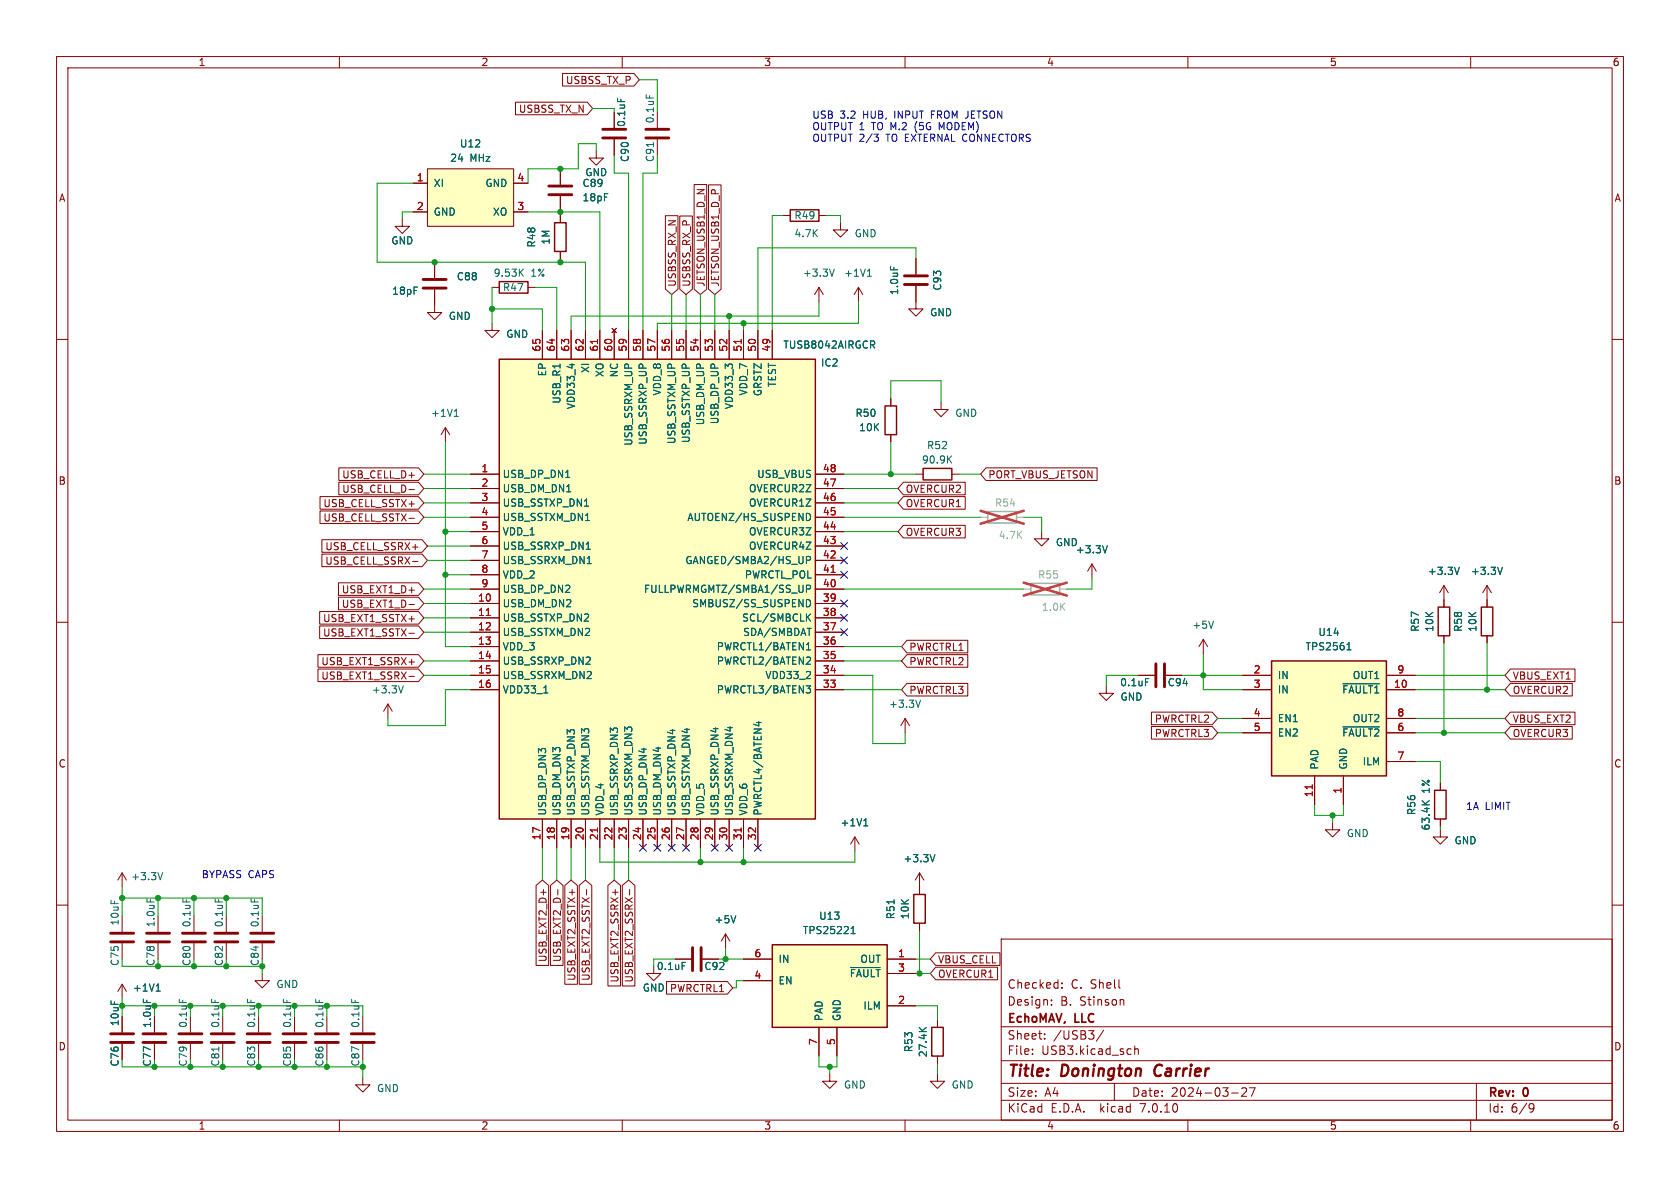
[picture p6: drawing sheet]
<svg xmlns="http://www.w3.org/2000/svg" width="297mm" height="210mm" viewBox="0 0 297 210" stroke-linecap="round" stroke-linejoin="round" font-family="sans-serif">
<g fill="none" stroke="#840000" stroke-width=".18">
<path d="M10 10h277v190h-277zM12 12h273v186h-273zM60 10v2M91.1 18.1h12.7l1 1.1-1 1.1h-12.7zM99.4 13h12.7l.9 1.1-.9 1.1h-12.7zM108.6 19.8v2.8M110 10v2M116.2 19.8v2.8M160 10v2M210 10v2M260 10v2M71.1 38.7v1.3h1.3l-1.3 1.3-1.3-1.3h1.3"/>
<path d="M73 32.4h2.6M73 37.5h2.6M75.6 29.8h15.2v10.2h-15.2zM90.8 32.4h2.5M90.8 37.5h2.5M99.1 29.8v2.8M99.1 34.7v2.8M99.1 38.1v1.3M105.4 26.7v1.2h1.3l-1.3 1.3-1.3-1.3h1.3M108.6 24.6v2.8M116.2 24.6v2.8M117.6 38.1h2.3v13l-1.2 1-1.1-1z"/>
<path d="M120.2 38.2h2.2v12.9l-1.1 1-1.1-1zM122.7 32.6h2.2v18.5l-1.1 1-1.1-1zM125.3 32.7h2.2v18.4l-1.1 1-1.1-1zM138.4 38.1h1.3M144.8 38.1h1.2M148.6 39.4v1.2h1.3l-1.3 1.3-1.3-1.3h1.3M10 60h2M76.8 51.2v4h1.3l-1.3 1.3-1.2-1.3h1.2M76.8 46.4v2.7M87 57.2v1.2h1.3l-1.3 1.3-1.3-1.3h1.3M87 50.8h1.3M93.3 50.8h1.3"/>
<path d="M95.9 58.4v5.1M98.4 58.4v5.1M99.1 44.5v1.2M101 58.4v5.1M103.5 58.4v5.1M106 58.4v5.1M108.2 58l.8 .8M108.6 58.4v5.1M109 58l-.8 .8M111.1 58.4v5.1M113.7 58.4v5.1M116.2 58.4v5.1"/>
<path d="M118.7 58.4v5.1M121.3 58.4v5.1M123.8 58.4v5.1M126.4 58.4v5.1M128.9 58.4v5.1M131.4 58.4v5.1M134 58.4v5.1M136.5 58.4v5.1M144.8 50.8l-.8 1.3M144.8 50.8v2.5M144.8 50.8l.7 1.3M151.8 50.8l-.8 1.3"/>
<path d="M151.8 50.8v2.5M151.8 50.8l.7 1.3M161.9 50.5v4.1h1.3l-1.3 1.3-1.2-1.3h1.2M161.9 45.7v2.8M285 60h2M78.7 75.6l-.7 1.2M78.7 75.6v2.5M78.7 75.6l.8 1.2M157.5 70.5v1.3M157.5 76.8v1.3M166.4 71.1v1.3h1.2l-1.2 1.3-1.3-1.3h1.3M56.6 90.3h17.4l.9 1.1-.9 1.2h-17.4z"/>
<path d="M56.6 87.8h17.4l.9 1.1-.9 1.1h-17.4zM56.9 97.9h17.7l1 1.2-1 1.1h-17.7zM56.9 95.4h17.7l1 1.1-1 1.1h-17.7zM59.9 85.2h14.1l.9 1.2-.9 1.1h-14.1zM59.9 82.7h14.1l.9 1.1-.9 1.1h-14.1zM72.3 91.6h1M72.3 86.5h1M72.9 99.2h1M72.9 96.7h1M83.2 83.8h5.1M83.2 86.4h5.1M83.2 88.9h5.1"/>
<path d="M83.2 91.4h5.1M83.2 99.1h5.1M83.2 96.5h5.1M83.2 94h5.1M144.1 83.8h5.1M144.1 86.4h5.1M144.1 88.9h5.1M144.1 91.4h5.1M144.1 99.1h5.1M144.1 96.5h5.1M144.1 94h5.1M159.7 85.2h10.9v2.3h-10.9l-1-1.1z"/>
<path d="M159.7 92.9h10.9v2.2h-10.9l-1-1.1zM159.7 87.8h10.9v2.2h-10.9l-1-1.1zM161.9 83.8h1.3M168.3 83.8h1.2M174.3 82.7h19.7v2.2h-19.7l-.9-1.1zM184.1 94v1.3h1.3l-1.3 1.2-1.2-1.2h1.2M193 99.7l-.7 1.3M193 99.7v2.5M193 99.7l.8 1.3M10 110h2M56.2 118.3h17.8l.9 1.1-.9 1.1h-17.8zM56.2 115.7h17.8l.9 1.1-.9 1.2h-17.8z"/>
<path d="M56.5 108.1h17.5l.9 1.1-.9 1.1h-17.5zM56.5 110.6h17.5l.9 1.2-.9 1.1h-17.5zM59.8 103h14.2l.9 1.1-.9 1.2h-14.2zM59.8 105.6h14.2l.9 1.1-.9 1.1h-14.2zM72.3 104.3h1M72.3 109.4h1M72.3 106.9h1M72.3 111.9h1M72.3 119.6h1M72.3 117h1M83.2 106.7h5.1M83.2 109.2h5.1"/>
<path d="M83.2 111.8h5.1M83.2 114.3h5.1M83.2 116.8h5.1M83.2 119.4h5.1M83.2 104.1h5.1M83.2 101.6h5.1M144.1 106.7h5.1M144.1 109.2h5.1M144.1 111.8h5.1M144.1 114.3h5.1M144.1 116.8h5.1M144.1 119.4h5.1"/>
<path d="M144.1 104.1h5.1M144.1 101.6h5.1M160.3 113.2h10.8v2.2h-10.8l-.9-1.1zM160.3 115.7h10.8v2.3h-10.8l-.9-1.2zM201.3 119.4h2.8M206.1 119.4h2.8M212.7 113l-.7 1.3M212.7 113v2.6M212.7 113l.8 1.3M219.7 119.4h5.1M245.1 119.4h5.1M255.3 103.5v3.8"/>
<path d="M255.3 112.4v1.3M255.3 103.5l-.8 1.3M255.3 103.5l.7 1.3M262.9 103.5l-.8 1.3M262.9 103.5v3.8M262.9 112.4v1.3M262.9 103.5l.8 1.3M267 118.3h11.4v2.2h-11.4l-.9-1.1zM285 110h2M68.6 124.5l-.8 1.2M68.6 124.5v2.5M68.6 124.5l.7 1.2"/>
<path d="M83.2 121.9h5.1M144.1 121.9h5.1M160 127l-.7 1.3M160 127v2.5M160 127l.8 1.3M160.3 120.8h10.8v2.2h-10.8l-.9-1.1zM195.6 121.3v1.3h1.2l-1.2 1.2-1.3-1.2h1.3M203.6 128.4h10.7l1 1.1-1 1.2h-10.7zM203.6 125.9h10.7l1 1.1-1 1.1h-10.7zM219.7 121.9h5.1M219.7 127h5.1M219.7 129.5h5.1"/>
<path d="M232.4 137.2v5M237.5 137.2v5M245.1 121.9h5.1M245.1 127h5.1M245.1 129.5h5.1M245.1 134.6h5.1M254.6 138.4v1.3M267 120.8h11v2.2h-11l-.9-1.1zM267 125.9h11.4v2.2h-11.4l-.9-1.1zM267 128.4h11v2.3h-11l-.9-1.2zM10 160h2M21.6 154.3v2.5"/>
<path d="M21.6 154.3l-.8 1.3M21.6 154.3l.8 1.3M94.8 156.5l1.1-.9 1.1 .9v14.2h-2.2zM95.9 144.8v5.1M96.1 157.2v1M97.3 156.5l1.1-.9 1.1 .9v14.2h-2.2zM98.4 144.8v5.1M98.6 157.2v1M99.9 156.5l1.1-.9 1.1 .9v17.5h-2.2zM101 144.8v5.1M101.2 157.2v1M102.4 156.5l1.1-.9 1.1 .9v17.5h-2.2z"/>
<path d="M103.5 144.8v5.1M103.7 157.2v1M106 144.8v5.1M107.5 156.5l1.1-.9 1.1 .9v17.8h-2.2zM108.6 144.8v5.1M108.8 157.2v1M110 156.5l1.1-.9 1.1 .9v17.8h-2.2zM111.1 144.8v5.1M111.3 157.2v1M113.7 144.8v5.1M116.2 144.8v5.1M118.7 144.8v5.1"/>
<path d="M121.3 144.8v5.1M123.8 144.8v5.1M126.4 144.8v5.1M128.9 144.8v5.1M131.4 144.8v5.1M134 144.8v5.1M151.1 148l-.7 1.2M151.1 148v2.5M151.1 148l.8 1.2M162.6 154.3l-.8 1.3M162.6 154.3v3.8M162.6 154.3l.7 1.3"/>
<path d="M235.6 145.4v1.3h1.3l-1.3 1.3-1.3-1.3h1.3M254.6 146.7v1.3h1.3l-1.3 1.2-1.2-1.2h1.2M254.6 144.8v1.3M285 160h2M21.6 174l-.8 1.3M21.6 161.9v2.8M21.6 166.8v2.7M21.6 174v2.5M21.6 179.7v2.8M21.6 174l.8 1.3M27.3 179.7v2.8M27.9 161.9v2.8"/>
<path d="M27.9 166.8v2.7M33.7 179.7v2.8M34.3 161.9v2.8M34.3 166.8v2.7M39.4 179.7v2.8M40 161.9v2.8M40 166.8v2.7M45.7 179.7v2.8M46.4 172.1v1.3h1.2l-1.2 1.2-1.3-1.2h1.3M46.4 161.9v2.8M46.4 166.8v2.7M52.1 179.7v2.8"/>
<path d="M57.8 179.7v2.8M64.1 179.7v2.8M115.6 170.8v1.3h1.2l-1.2 1.3-1.3-1.3h1.3M117.8 173.5h10.8l.9 1.1-.9 1.1h-10.8zM119.4 169.5h2.8M124.2 169.5h2.8M128.3 165.1l-.8 1.3M128.3 165.1v2.5M128.3 165.1l.7 1.3M131.4 169.5h5.1M131.4 173.4h5.1M156.8 169.5h5.1"/>
<path d="M156.8 177.8h5.1M156.8 172.1h5.1M162.6 163.2v1.3M165.4 171h11v2.2h-11l-.9-1.1zM165.4 168.4h11.4v2.3h-11.4l-.9-1.2zM177 166h108v32h-108zM185.9 177.6v.1M185.9 176.8v.1M187.7 174.6v.1M187.7 173.8v.1M198.5 176.7l.2 .2v.8M21.6 184.5v2.8"/>
<path d="M27.3 184.5v2.8M33.7 184.5v2.8M39.4 184.5v2.8M45.7 184.5v2.8M52.1 184.5v2.8M57.8 184.5v2.8M60 198v2M64.1 190.5v1.3h1.3l-1.3 1.2-1.2-1.2h1.2M64.1 184.5v2.8M110 198v2M144.8 181.6v5.1M146.7 189.9v1.2h1.3l-1.3 1.3-1.3-1.3h1.3"/>
<path d="M148 181.6v5.1M160 198v2M165.7 189.9v1.2h1.3l-1.3 1.3-1.2-1.3h1.2M165.7 180.3v1.3M165.7 186.7v1.3M177 194.5h108M177 191.5h108M177 187.5h108M177 181.5h108M182.5 186.3v.1M182.5 185.5v.1M184.7 183.6v.1"/>
<path d="M184.7 182.8v.1M195.1 182.1l-1.3 2M197 191.5v3M200.6 184.9v1.5M200.6 185.5l.2-.1 .4 .1v.9M210 198v2M217.7 193.2h1.2M219.5 192.4l.6-.1 .2 .1 .1 .3-.9 1.1h.9M220.9 192.3h1l-.7 1.5M260 198v2M261 191.5v6.5M270.6 195.1l.5 .1a.99 .99 0 0 1-.4 1.4h-.2"/>
<path d="M271.2 195.7l-.3 .3h-.3"/>
</g>
<path d="M204.4 188.5a1.27 1.27 0 0 0 0 1.6" fill="none" stroke="#840000" stroke-width=".4"/>
<g fill="none" stroke="#840000" stroke-width=".51">
<path d="M97 34.4h4.1M97 32.9h4.1M106.6 22.9h4M106.6 24.4h4M114.2 22.9h4M114.2 24.4h4M74.8 50.9h4.1M74.8 49.4h4.1M159.9 48.8h4.1M159.9 50.3h4.1M204.3 117.3v4.1M205.9 117.3v4.1"/>
<path d="M19.6 165h4M19.6 166.5h4M25.9 165h4.1M25.9 166.5h4.1M32.3 165h4M32.3 166.5h4M38 165h4M38 166.5h4M44.3 165h4.1M44.3 166.5h4.1M122.4 167.5v4.1M124 167.5v4.1"/>
<path d="M19.6 182.8h4M19.6 184.3h4M25.3 182.8h4M25.3 184.3h4M31.6 182.8h4.1M31.6 184.3h4.1M37.3 182.8h4.1M37.3 184.3h4.1M43.7 182.8h4.1M43.7 184.3h4.1M50 182.8h4.1M50 184.3h4.1"/>
<path d="M55.8 182.8h4M55.8 184.3h4M62.1 182.8h4.1M62.1 184.3h4.1"/>
</g>
<g fill="none" stroke="#006464" stroke-width=".18">
<path d="M109.2 17.4v.6M114.2 16.7v.6M115.5 25.2v.7M92 48.1l.5 .7M92.5 47.6l-.7 .7M147.5 47.6l-.4 1.2M153.3 48.8h.8M153.5 47.9l.2-.3v1.2M157.4 47.1v.6M80.3 73.6h.7M80.4 72.6l.3-.3v1.3M154.2 60.9l.4 .6"/>
<path d="M154.4 60.3l.2 .2v.3l-.2 .1M100 84.4h.7M103.3 89.5h.8M103.6 97.1h.8M103.8 99.6h.7M142.6 99h.6l.1-.2-.1-.3-.6-.1v1.2M142.9 90.7a.68 .68 0 0 1 .4 .7 .68 .68 0 0 1-.4 .6M167.7 81.1l.5 .8M168.2 80.6l-.7 .7M195.8 96.5l-.5 1.2M142.6 104.1h.6l.1-.2-.1-.3-.6-.2v1.3M142.6 106a.64 .64 0 0 1 .7 .6 .64 .64 0 0 1-.7 .7z"/>
<path d="M142.6 114.9h.7M142.7 113.9l.2-.3v1.3M142.7 111.1h.7M142.8 116.1l.4 .1 .1 .3-.8 .9h.8M142.8 109.1l.5 .7M143.3 108.5l-.7 .8M202.5 120h.6M214.5 109.8l-.4 1.3M238.1 114.9h.8M238.2 113.9l.3-.3v1.3M258 100.3l-.4 1.2M265.6 100.3l-.4 1.2"/>
<path d="M71.3 121.2l-.4 1.3M96.1 122.5h.8M133.7 127.7h.9M134.1 127.5v.8M142.5 121.2h.8l-.4 .5 .3 .1 .1 .5-.2 .2h-.4M162.7 123.8l-.4 1.2M237.4 120.9h6.5M237.4 128.5h6.5M26 158.8v.6M28.8 154.2l-.5 1.3M32.3 158.8v.6M38 158.8v.6"/>
<path d="M44.4 158.8v.6M152.7 146h.7M152.8 145l.3-.3v1.3M158.1 159.1v.7M165.3 151.1l-.4 1.2M251.4 141.5l.7 .8M252.7 141.5l-.8 .6M25.3 176.6v.6M27.6 175.2h.7M27.7 174.2l.3-.3v1.3M31.7 176.6v.6M37.4 176.6v.6"/>
<path d="M43.8 176.6v.6M50.1 176.6v.6M55.8 176.6v.6M62.2 176.6v.6M120.6 170.1h.6M130.1 161.9l-.4 1.2M150.4 171h5.2M150.5 165h.7M150.5 164.1l.3-.3v1.2M38.7 185.1v.7M162.5 181.6l.7 .8M163.8 181.6l-.8 .6"/>
</g>
<g fill="none" stroke="#840000" stroke-width=".25">
<path d="M98 39.4h2.1v5.1h-2.1zM139.7 37.1h5.1v2h-5.1zM88.3 49.8h5v2h-5zM88.3 63.5h55.8v81.3h-55.8zM156.5 71.8h2v5h-2zM163.2 82.8h5.1v2h-5.1zM224.8 116.8h20.3v20.4h-20.3zM254.3 107.3h2v5.1h-2zM261.9 107.3h2v5.1h-2zM253.6 139.7h2.1v5.1h-2.1zM161.5 158.1h2.1v5.1h-2.1zM136.5 167h20.3v14.6h-20.3z"/>
<path d="M164.7 181.6h2.1v5.1h-2.1z"/>
</g>
<g fill="#ffffc2" stroke="#ffffc2" stroke-width=".18">
<path d="M88.3 63.5h55.8v81.3h-55.8z"/>
<path d="M75.6 29.8h15.2v10.2h-15.2z"/>
<path d="M136.5 167h20.3v14.6h-20.3z"/>
<path d="M224.8 116.8h20.3v20.4h-20.3z"/>
</g>
<path d="M105.6 60v.7M131 60v.7M86 108.8h.7M146.9 101.2h.8M232 138.7v.8M105.6 146.4v.7M131 146.4v.7" fill="none" stroke="#a90000" stroke-width=".18"/>
<path d="M174.6 90.4h5.1v2.1h-5.1zM182.2 103.1h5.1v2.1h-5.1z" fill="none" stroke="#a1a1a1" stroke-width=".25"/>
<path d="M173.4 91.4h1.2M179.7 91.4h1.3M181 104.1h1.2M187.3 104.1h1.3" fill="none" stroke="#a1a1a1" stroke-width=".18"/>
<path d="M173.4 90.3l7.6 2.3M181 90.3l-7.6 2.3M181 103l7.6 2.3M188.6 103l-7.6 2.3" fill="none" stroke="#eb3a3d" stroke-width=".46"/>
<path d="M155.3 23.7l-.4 .5 .3 .1 .1 .4-.3 .3h-.3M166.5 22.6l-.5-.9v1.2" fill="none" stroke="#0000c2" stroke-width=".18"/>
<g fill="none" stroke="#009600" stroke-width=".18">
<path d="M104.8 19.2h3.8v.6M113 14.1h3.2v5.7M73 32.4h-6.3v14h36.8v12M73 37.5h-1.9v1.2M93.3 37.5h12.7v20.9M99.1 37.5v.6M105.4 26.7v-1.3h-3.2v4.4h-8.9v2.6M108.6 27.4v3.2h2.5v27.8M116.2 27.4v3.2h-2.5v27.8M138.4 38.1h-1.9v20.3M146 38.1h2.6v1.3M87 50.8v6.4"/>
<path d="M87 54.6h8.9v3.8M94.6 50.8h3.8v7.6M99.1 45.7v.7M118.7 52.1v6.3M121.3 52.1v6.3M123.8 52.1v6.3M126.4 52.1v6.3M128.9 55.9v2.5M131.4 57.2v1.2M144.8 53.3v2.6h-43.8v2.5M151.8 53.3v3.9h-35.6v1.2M161.9 45.7v-1.9h-27.9v14.6"/>
<path d="M78.7 78.1v36.2h4.5M157.5 70.5v-3.2h8.9v3.8M157.5 78.1v5.7M74.9 86.4h8.3M74.9 88.9h8.3M74.9 91.4h8.3M74.9 83.8h8.3M75.6 96.5h7.6M75.6 99.1h7.6M78.7 94h4.5M149.2 94h9.5M149.2 86.4h9.5"/>
<path d="M149.2 88.9h9.5M149.2 91.4h24.2M149.2 83.8h12.7M169.5 83.8h3.9M181 91.4h3.1v2.6M74.9 116.8h8.3M74.9 119.4h8.3M74.9 106.7h8.3M74.9 109.2h8.3M74.9 104.1h8.3M74.9 111.8h8.3M78.7 101.6h4.5"/>
<path d="M149.2 116.8h10.2M149.2 119.4h5.1v12h5.7v-1.9M149.2 104.1h31.8M149.2 114.3h10.2M193 102.2v1.9h-4.4M201.3 119.4h-5.7v1.9M208.9 119.4h10.8M212.7 115.6v6.3h7M250.2 119.4h15.9M255.3 113.7v15.8M262.9 113.7v8.2M83.2 121.9h-4.5v6.4h-10.1v-1.3"/>
<path d="M149.2 121.9h10.2M215.3 127h4.4M215.3 129.5h4.4M250.2 121.9h15.9M250.2 134.6h4.4v3.8M250.2 127h15.9M250.2 129.5h15.9M21.6 158.8h24.8v3.1M21.6 156.8v5.1M27.9 158.8v3.1M34.3 158.8v3.1M40 158.8v3.1"/>
<path d="M95.9 149.9v5.7M98.4 149.9v5.7M101 149.9v5.7M103.5 149.9v5.7M106 149.9v2.5h45.1v-1.9M108.6 149.9v5.7M111.1 149.9v5.7M123.8 149.9v2.5M131.4 149.9v2.5M232.4 142.2v1.9h5.1v-1.9M235.6 144.1v1.3M254.6 146.1v.6"/>
<path d="M21.6 170.8h24.8v1.3M21.6 176.5v1.3h42.5M119.4 169.5h-3.8v1.3M127 169.5h4.4M128.3 167.6v1.9M131.4 173.4h-1.2v1.2h-.7M161.9 177.8h3.8v2.5M161.9 169.5h2.6M161.9 172.1h2.6M162.6 164.5v7.6M21.6 188.6h42.5v1.9M144.8 186.7v1.9h3.2v-1.9"/>
<path d="M146.7 188.6v1.3M165.7 188v1.9"/>
</g>
<g fill="none" stroke="#000084" stroke-width=".18">
<path d="M148.6 98.5l1.2 1.2M148.6 95.9l1.2 1.2M149.8 98.5l-1.2 1.2M149.8 95.9l-1.2 1.2M148.6 111.2l1.2 1.2M148.6 108.6l1.2 1.2M148.6 101l1.2 1.2M148.6 106.1l1.2 1.2M149.8 111.2l-1.2 1.2M149.8 108.6l-1.2 1.2M149.8 101l-1.2 1.2M149.8 106.1l-1.2 1.2"/>
<path d="M113.1 149.3l1.2 1.2M114.3 149.3l-1.2 1.2M115.6 149.3l1.2 1.2M116.8 149.3l-1.2 1.2M118.1 149.3l1.3 1.2M119.4 149.3l-1.3 1.2M120.7 149.3l1.2 1.2M121.9 149.3l-1.2 1.2M125.8 149.3l1.2 1.2M127 149.3l-1.2 1.2M128.3 149.3l1.2 1.2M129.5 149.3l-1.2 1.2"/>
<path d="M133.4 149.3l1.2 1.2M134.6 149.3l-1.2 1.2"/>
</g>
<g fill="#009600" stroke="#009600" stroke-width=".18">
<circle cx="52.1" cy="177.8" r=".46"/>
<circle cx="52.1" cy="188.6" r=".46"/>
<circle cx="57.8" cy="188.6" r=".46"/>
<circle cx="64.1" cy="188.6" r=".46"/>
<circle cx="57.8" cy="177.8" r=".46"/>
<circle cx="21.6" cy="177.8" r=".46"/>
<circle cx="27.9" cy="170.8" r=".46"/>
<circle cx="34.3" cy="158.8" r=".46"/>
<circle cx="27.9" cy="158.8" r=".46"/>
<circle cx="34.3" cy="170.8" r=".46"/>
<circle cx="33.7" cy="177.8" r=".46"/>
<circle cx="27.3" cy="177.8" r=".46"/>
<circle cx="21.6" cy="158.8" r=".46"/>
<circle cx="40" cy="158.8" r=".46"/>
<circle cx="39.4" cy="177.8" r=".46"/>
<circle cx="128.9" cy="55.9" r=".46"/>
<circle cx="99.1" cy="29.8" r=".46"/>
<circle cx="39.4" cy="188.6" r=".46"/>
<circle cx="46.4" cy="170.8" r=".46"/>
<circle cx="40" cy="170.8" r=".46"/>
<circle cx="27.3" cy="188.6" r=".46"/>
<circle cx="45.7" cy="177.8" r=".46"/>
<circle cx="45.7" cy="188.6" r=".46"/>
<circle cx="33.7" cy="188.6" r=".46"/>
<circle cx="78.7" cy="94" r=".46"/>
<circle cx="78.7" cy="101.6" r=".46"/>
<circle cx="76.8" cy="46.4" r=".46"/>
<circle cx="87" cy="54.6" r=".46"/>
<circle cx="99.1" cy="46.4" r=".46"/>
<circle cx="99.1" cy="37.5" r=".46"/>
<circle cx="146.7" cy="188.6" r=".46"/>
<circle cx="131.4" cy="152.4" r=".46"/>
<circle cx="123.8" cy="152.4" r=".46"/>
<circle cx="128.3" cy="169.5" r=".46"/>
<circle cx="162.6" cy="172.1" r=".46"/>
<circle cx="131.4" cy="57.2" r=".46"/>
<circle cx="157.5" cy="83.8" r=".46"/>
<circle cx="255.3" cy="129.5" r=".46"/>
<circle cx="262.9" cy="121.9" r=".46"/>
<circle cx="212.7" cy="119.4" r=".46"/>
<circle cx="235.6" cy="144.1" r=".46"/>
</g>
<g font-size="2.8" fill="#840000">
<text x="178" y="190.9">Title:</text>
<text x="187.7" y="190.9">Donington</text>
<text x="204.9" y="190.9">Carrier</text>
</g>
<g font-size="2.1" fill="#840000">
<text x="178" y="178">Design:</text>
<text x="178" y="175">Checked:</text>
<text x="187.4" y="178">B.</text>
<text x="189.3" y="175">C. Shell</text>
<text x="191" y="178">Stinson</text>
<text x="178" y="184">Sheet:</text>
<text x="178" y="181.2">EchoMAV,</text>
<text x="186.2" y="184">/USB3/</text>
<text x="190.1" y="181.2">LLC</text>
<text x="178" y="186.7">File:</text>
<text x="184.1" y="186.7">USB3.kicad_sch</text>
<text x="178" y="196.9">KiCad</text>
<text x="178" y="194.1">Size:</text>
<text x="184.7" y="194.1">A4</text>
<text x="185.7" y="196.9">E.D.A.</text>
<text x="194.6" y="196.9">kicad</text>
<text x="200" y="194.1">Date:</text>
<text x="201.8" y="196.9">7.0.10</text>
<text x="207" y="194.1">2024-03-27</text>
<text x="263" y="194.3">Rev:</text>
<text x="263" y="196.9">Id:</text>
<text x="267.1" y="196.9">6/9</text>
<text x="269.4" y="194.3">0</text>
</g>
<g font-size="1.8" fill="#840000">
<text x="35" y="11.9">1</text>
<text x="85" y="11.9">2</text>
<text x="135" y="11.9">3</text>
<text x="185" y="11.9">4</text>
<text x="235" y="11.9">5</text>
<text x="285" y="11.9">6</text>
<text x="99.9" y="15.1">USBSS_TX_P</text>
<text x="91.6" y="20.1">USBSS_TX_N</text>
<text x="10.3" y="35.9">A</text>
<text x="285.3" y="35.9">A</text>
<text x="119.7" y="50.8" transform="rotate(-90 119.7 50.8)">USBSS_RX_N</text>
<text x="122.2" y="50.8" transform="rotate(-90 122.2 50.8)">USBSS_RX_P</text>
<text x="124.8" y="50.8" transform="rotate(-90 124.8 50.8)">JETSON_USB1_D_N</text>
<text x="127.3" y="50.8" transform="rotate(-90 127.3 50.8)">JETSON_USB1_D_P</text>
<text x="10.3" y="85.9">B</text>
<text x="57.1" y="89.9">USB_CELL_SSTX+</text>
<text x="60.4" y="87.3">USB_CELL_D-</text>
<text x="60.4" y="84.8">USB_CELL_D+</text>
<text x="160" y="87.3">OVERCUR2</text>
<text x="160" y="89.9">OVERCUR1</text>
<text x="174.6" y="84.8">PORT_VBUS_JETSON</text>
<text x="285.3" y="85.9">B</text>
<text x="57.1" y="92.4">USB_CELL_SSTX-</text>
<text x="160" y="94.9">OVERCUR3</text>
<text x="57.4" y="100">USB_CELL_SSRX-</text>
<text x="57.4" y="97.5">USB_CELL_SSRX+</text>
<text x="60.3" y="105.1">USB_EXT1_D+</text>
<text x="60.3" y="107.6">USB_EXT1_D-</text>
<text x="57" y="110.2">USB_EXT1_SSTX+</text>
<text x="57" y="112.7">USB_EXT1_SSTX-</text>
<text x="56.7" y="117.8">USB_EXT1_SSRX+</text>
<text x="160.7" y="115.3">PWRCTRL1</text>
<text x="160.7" y="117.8">PWRCTRL2</text>
<text x="56.7" y="120.3">USB_EXT1_SSRX-</text>
<text x="160.7" y="122.9">PWRCTRL3</text>
<text x="267.3" y="122.9">OVERCUR2</text>
<text x="267.3" y="120.3">VBUS_EXT1</text>
<text x="204.1" y="130.5">PWRCTRL3</text>
<text x="204.1" y="128">PWRCTRL2</text>
<text x="267.3" y="128">VBUS_EXT2</text>
<text x="267.3" y="130.5">OVERCUR3</text>
<text x="10.3" y="135.9">C</text>
<text x="285.3" y="135.9">C</text>
<text x="96.8" y="170.2" transform="rotate(-90 96.8 170.2)">USB_EXT2_D+</text>
<text x="99.4" y="170.2" transform="rotate(-90 99.4 170.2)">USB_EXT2_D-</text>
<text x="101.9" y="173.5" transform="rotate(-90 101.9 173.5)">USB_EXT2_SSTX+</text>
<text x="104.5" y="173.5" transform="rotate(-90 104.5 173.5)">USB_EXT2_SSTX-</text>
<text x="109.5" y="173.8" transform="rotate(-90 109.5 173.8)">USB_EXT2_SSRX+</text>
<text x="112.1" y="173.8" transform="rotate(-90 112.1 173.8)">USB_EXT2_SSRX-</text>
<text x="165.7" y="173">OVERCUR1</text>
<text x="165.7" y="170.5">VBUS_CELL</text>
<text x="113.5" y="175.5">GND PWRCTRL1</text>
<text x="10.3" y="185.9">D</text>
<text x="285.3" y="185.9">D</text>
<text x="35" y="199.9">1</text>
<text x="85" y="199.9">2</text>
<text x="135" y="199.9">3</text>
<text x="185" y="199.9">4</text>
<text x="235" y="199.9">5</text>
<text x="285" y="199.9">6</text>
</g>
<g font-size="1.8" fill="#006464">
<text x="110.7" y="22.5" transform="rotate(-90 110.7 22.5)">0.1uF</text>
<text x="115.8" y="21.9" transform="rotate(-90 115.8 21.9)">0.1uF</text>
<text x="79.5" y="28.8">24</text>
<text x="81.2" y="26.3">U12</text>
<text x="83.1" y="28.8">MHz</text>
<text x="111.4" y="28.7" transform="rotate(-90 111.4 28.7)">C90</text>
<text x="115.8" y="28.7" transform="rotate(-90 115.8 28.7)">C91</text>
<text x="76.6" y="33.2">XI</text>
<text x="85.7" y="33.2">GND</text>
<text x="102.9" y="33.2">C89</text>
<text x="102.9" y="35.8">18pF</text>
<text x="103.4" y="31.3">GND</text>
<text x="76.6" y="38.3">GND</text>
<text x="87" y="38.3">XO</text>
<text x="140.3" y="39">R49</text>
<text x="69.1" y="43.4">GND</text>
<text x="94.8" y="43.9" transform="rotate(-90 94.8 43.9)">R48</text>
<text x="97.4" y="43.3" transform="rotate(-90 97.4 43.3)">1M</text>
<text x="140.3" y="42.1">4.7K</text>
<text x="151" y="42.1">GND</text>
<text x="69.2" y="52.3">18pF</text>
<text x="80.7" y="49.8">C88</text>
<text x="87.2" y="49.1">9.53K</text>
<text x="88.8" y="51.7">R47</text>
<text x="93.8" y="49.1">1%</text>
<text x="141.8" y="49.1">+3.3V</text>
<text x="149.1" y="49.1">+1V1</text>
<text x="159" y="52.3" transform="rotate(-90 159 52.3)">1.0uF</text>
<text x="166.6" y="51.5" transform="rotate(-90 166.6 51.5)">C93</text>
<text x="79.2" y="56.7">GND</text>
<text x="89.4" y="59.9">GND</text>
<text x="164.3" y="56.1">GND</text>
<text x="138.4" y="61.8">TUSB8042AIRGCR</text>
<text x="145" y="65">IC2</text>
<text x="96.7" y="66.6" transform="rotate(-90 96.7 66.6)">EP</text>
<text x="99.3" y="71.5" transform="rotate(-90 99.3 71.5)">USB_R1</text>
<text x="104.4" y="66" transform="rotate(-90 104.4 66)">XI</text>
<text x="106.9" y="66.8" transform="rotate(-90 106.9 66.8)">XO</text>
<text x="109.4" y="66.8" transform="rotate(-90 109.4 66.8)">NC</text>
<text x="117.1" y="70" transform="rotate(-90 117.1 70)">VDD_8</text>
<text x="132.3" y="70" transform="rotate(-90 132.3 70)">VDD_7</text>
<text x="134.8" y="70.1" transform="rotate(-90 134.8 70.1)">GRSTZ</text>
<text x="137.4" y="68.5" transform="rotate(-90 137.4 68.5)">TEST</text>
<text x="76.1" y="73.9">+1V1</text>
<text x="101.8" y="72.4" transform="rotate(-90 101.8 72.4)">VDD33_4</text>
<text x="124.7" y="75.3" transform="rotate(-90 124.7 75.3)">USB_DM_UP</text>
<text x="127.2" y="75.1" transform="rotate(-90 127.2 75.1)">USB_DP_UP</text>
<text x="129.8" y="72.4" transform="rotate(-90 129.8 72.4)">VDD33_3</text>
<text x="151.1" y="73.9">R50</text>
<text x="151.8" y="76.4">10K</text>
<text x="168.8" y="73.9">GND</text>
<text x="112" y="78.9" transform="rotate(-90 112 78.9)">USB_SSRXM_UP</text>
<text x="114.5" y="78.7" transform="rotate(-90 114.5 78.7)">USB_SSRXP_UP</text>
<text x="119.6" y="78.6" transform="rotate(-90 119.6 78.6)">USB_SSTXM_UP</text>
<text x="122.1" y="78.4" transform="rotate(-90 122.1 78.4)">USB_SSTXP_UP</text>
<text x="162.9" y="82.1">90.9K</text>
<text x="163.8" y="79.6">R52</text>
<text x="88.8" y="84.7">USB_DP_DN1</text>
<text x="88.8" y="87.2">USB_DM_DN1</text>
<text x="88.8" y="89.8">USB_SSTXP_DN1</text>
<text x="132.3" y="89.8">OVERCUR1Z</text>
<text x="132.3" y="87.2">OVERCUR2Z</text>
<text x="133.8" y="84.7">USB_VBUS</text>
<text x="88.8" y="92.3">USB_SSTXM_DN1</text>
<text x="88.8" y="94.8">VDD_1</text>
<text x="121.4" y="92.3">AUTOENZ/HS_SUSPEND</text>
<text x="132.3" y="94.8">OVERCUR3Z</text>
<text x="88.8" y="97.4">USB_SSRXP_DN1</text>
<text x="88.8" y="99.9">USB_SSRXM_DN1</text>
<text x="121.1" y="99.9">GANGED/SMBA2/HS_UP</text>
<text x="132.3" y="97.4">OVERCUR4Z</text>
<text x="186.6" y="96.7">GND</text>
<text x="190.1" y="98">+3.3V</text>
<text x="252.3" y="101.8">+3.3V</text>
<text x="259.9" y="101.8">+3.3V</text>
<text x="88.8" y="107.5">USB_DM_DN2</text>
<text x="88.8" y="102.5">VDD_2</text>
<text x="88.8" y="105">USB_DP_DN2</text>
<text x="113.7" y="105">FULLPWRMGMTZ/SMBA1/SS_UP</text>
<text x="122.3" y="107.5">SMBUSZ/SS_SUSPEND</text>
<text x="131.6" y="102.5">PWRCTL_POL</text>
<text x="88.8" y="110.1">USB_SSTXP_DN2</text>
<text x="88.8" y="112.6">USB_SSTXM_DN2</text>
<text x="131.1" y="110.1">SCL/SMBCLK</text>
<text x="131.3" y="112.6">SDA/SMBDAT</text>
<text x="210.7" y="111.4">+5V</text>
<text x="233" y="112.6">U14</text>
<text x="251.1" y="111.8" transform="rotate(-90 251.1 111.8)">R57</text>
<text x="253.6" y="111.8" transform="rotate(-90 253.6 111.8)">10K</text>
<text x="258.7" y="111.8" transform="rotate(-90 258.7 111.8)">R58</text>
<text x="261.2" y="111.8" transform="rotate(-90 261.2 111.8)">10K</text>
<text x="88.8" y="115.2">VDD_3</text>
<text x="88.8" y="117.7">USB_SSRXP_DN2</text>
<text x="126.6" y="117.7">PWRCTL2/BATEN2</text>
<text x="126.6" y="115.2">PWRCTL1/BATEN1</text>
<text x="230.7" y="115.2">TPS2561</text>
<text x="65.6" y="122.8">+3.3V</text>
<text x="88.8" y="120.2">USB_SSRXM_DN2</text>
<text x="88.8" y="122.8">VDD33_1</text>
<text x="126.6" y="122.8">PWRCTL3/BATEN3</text>
<text x="135.2" y="120.2">VDD33_2</text>
<text x="157.1" y="125.3">+3.3V</text>
<text x="197.9" y="121.5">0.1uF</text>
<text x="198" y="124.1">GND</text>
<text x="206.3" y="121.5">C94</text>
<text x="225.8" y="120.2">IN</text>
<text x="225.8" y="122.8">IN</text>
<text x="237.2" y="122.8">~{FAULT1}</text>
<text x="239.1" y="120.2">OUT1</text>
<text x="225.8" y="127.9">EN1</text>
<text x="225.8" y="130.4">EN2</text>
<text x="237.2" y="130.4">~{FAULT2}</text>
<text x="239.1" y="127.9">OUT2</text>
<text x="233.3" y="136.1" transform="rotate(-90 233.3 136.1)">PAD</text>
<text x="238.4" y="136.1" transform="rotate(-90 238.4 136.1)">GND</text>
<text x="240.8" y="135.5">ILM</text>
<text x="253" y="140.2" transform="rotate(-90 253 140.2)">1%</text>
<text x="96.7" y="144.3" transform="rotate(-90 96.7 144.3)">USB_DP_DN3</text>
<text x="99.3" y="144.3" transform="rotate(-90 99.3 144.3)">USB_DM_DN3</text>
<text x="101.8" y="144.3" transform="rotate(-90 101.8 144.3)">USB_SSTXP_DN3</text>
<text x="104.4" y="144.3" transform="rotate(-90 104.4 144.3)">USB_SSTXM_DN3</text>
<text x="106.9" y="144.3" transform="rotate(-90 106.9 144.3)">VDD_4</text>
<text x="109.4" y="144.3" transform="rotate(-90 109.4 144.3)">USB_SSRXP_DN3</text>
<text x="112" y="144.3" transform="rotate(-90 112 144.3)">USB_SSRXM_DN3</text>
<text x="114.5" y="144.3" transform="rotate(-90 114.5 144.3)">USB_DP_DN4</text>
<text x="117.1" y="144.3" transform="rotate(-90 117.1 144.3)">USB_DM_DN4</text>
<text x="119.6" y="144.3" transform="rotate(-90 119.6 144.3)">USB_SSTXP_DN4</text>
<text x="122.1" y="144.3" transform="rotate(-90 122.1 144.3)">USB_SSTXM_DN4</text>
<text x="124.7" y="144.3" transform="rotate(-90 124.7 144.3)">VDD_5</text>
<text x="127.2" y="144.3" transform="rotate(-90 127.2 144.3)">USB_SSRXP_DN4</text>
<text x="129.8" y="144.3" transform="rotate(-90 129.8 144.3)">USB_SSRXM_DN4</text>
<text x="132.3" y="144.3" transform="rotate(-90 132.3 144.3)">VDD_6</text>
<text x="134.8" y="144.3" transform="rotate(-90 134.8 144.3)">PWRCTL4/BATEN4</text>
<text x="148.5" y="146.3">+1V1</text>
<text x="238" y="148.2">GND</text>
<text x="250.4" y="144.2" transform="rotate(-90 250.4 144.2)">R56</text>
<text x="253" y="146.9" transform="rotate(-90 253 146.9)">63.4K</text>
<text x="257" y="149.5">GND</text>
<text x="23.1" y="155.8">+3.3V</text>
<text x="159.6" y="152.6">+3.3V</text>
<text x="21.2" y="163.7" transform="rotate(-90 21.2 163.7)">10uF</text>
<text x="27.5" y="164" transform="rotate(-90 27.5 164)">1.0uF</text>
<text x="33.9" y="164" transform="rotate(-90 33.9 164)">0.1uF</text>
<text x="39.6" y="164" transform="rotate(-90 39.6 164)">0.1uF</text>
<text x="45.9" y="164" transform="rotate(-90 45.9 164)">0.1uF</text>
<text x="126.2" y="163.4">+5V</text>
<text x="141.8" y="165.3">TPS25221</text>
<text x="144.7" y="162.8">U13</text>
<text x="158.3" y="162.6" transform="rotate(-90 158.3 162.6)">R51</text>
<text x="160.9" y="162.6" transform="rotate(-90 160.9 162.6)">10K</text>
<text x="116" y="171.7">0.1uF</text>
<text x="124.4" y="171.7">C92</text>
<text x="137.5" y="170.4">IN</text>
<text x="150.1" y="172.9">~{FAULT}</text>
<text x="152" y="170.4">OUT</text>
<text x="23.4" y="175.5">+1V1</text>
<text x="48.8" y="174.9">GND</text>
<text x="113.5" y="175.5">GND</text>
<text x="137.5" y="174.2">EN</text>
<text x="152.5" y="178.7">ILM</text>
<text x="21.2" y="181.5" transform="rotate(-90 21.2 181.5)">10uF</text>
<text x="26.9" y="181.8" transform="rotate(-90 26.9 181.8)">1.0uF</text>
<text x="145.6" y="180.6" transform="rotate(-90 145.6 180.6)">PAD</text>
<text x="148.8" y="180.6" transform="rotate(-90 148.8 180.6)">GND</text>
<text x="21.2" y="188.6" transform="rotate(-90 21.2 188.6)">C76</text>
<text x="26.9" y="188.6" transform="rotate(-90 26.9 188.6)">C77</text>
<text x="161.5" y="186.1" transform="rotate(-90 161.5 186.1)">R53</text>
<text x="164.1" y="187" transform="rotate(-90 164.1 187)">27.4K</text>
<text x="66.5" y="193.3">GND</text>
<text x="149.1" y="192.6">GND</text>
<text x="168.1" y="192.6">GND</text>
</g>
<g font-size="1.8" fill="#0000c2">
<text x="143.5" y="21.1">USB</text>
<text x="143.5" y="23.1">OUTPUT 1</text>
<text x="148.5" y="21.1">3.2</text>
<text x="152.7" y="21.1">HUB,</text>
<text x="154.3" y="23.1">TO M.2</text>
<text x="158.4" y="21.1">INPUT</text>
<text x="162.2" y="23.1">(5G</text>
<text x="165.1" y="21.1">FROM JETSON</text>
<text x="166.7" y="23.1">MODEM)</text>
<text x="143.5" y="25.2">OUTPUT 2/3</text>
<text x="156.8" y="25.2">TO EXTERNAL CONNECTORS</text>
<text x="259.1" y="143.3">1A</text>
<text x="262.5" y="143.3">LIMIT</text>
<text x="35.6" y="155.3">BYPASS CAPS</text>
</g>
<g font-size="1.8" fill="#a90000">
<text x="73.6" y="32.1">1</text>
<text x="91.4" y="32.1">4</text>
<text x="73.6" y="37.2">2</text>
<text x="91.4" y="37.2">3</text>
<text x="95.6" y="62.3" transform="rotate(-90 95.6 62.3)">65</text>
<text x="98.2" y="62.3" transform="rotate(-90 98.2 62.3)">64</text>
<text x="100.7" y="62.3" transform="rotate(-90 100.7 62.3)">63</text>
<text x="103.3" y="62.3" transform="rotate(-90 103.3 62.3)">62</text>
<text x="105.8" y="62.3" transform="rotate(-90 105.8 62.3)">61</text>
<text x="108.3" y="62.3" transform="rotate(-90 108.3 62.3)">60</text>
<text x="110.9" y="62.3" transform="rotate(-90 110.9 62.3)">59</text>
<text x="113.4" y="62.3" transform="rotate(-90 113.4 62.3)">58</text>
<text x="116" y="62.3" transform="rotate(-90 116 62.3)">57</text>
<text x="118.5" y="62.3" transform="rotate(-90 118.5 62.3)">56</text>
<text x="121" y="62.3" transform="rotate(-90 121 62.3)">55</text>
<text x="123.6" y="62.3" transform="rotate(-90 123.6 62.3)">54</text>
<text x="126.1" y="62.3" transform="rotate(-90 126.1 62.3)">53</text>
<text x="128.7" y="62.3" transform="rotate(-90 128.7 62.3)">52</text>
<text x="131.2" y="62.3" transform="rotate(-90 131.2 62.3)">51</text>
<text x="133.7" y="62.3" transform="rotate(-90 133.7 62.3)">50</text>
<text x="136.3" y="62.3" transform="rotate(-90 136.3 62.3)">49</text>
<text x="85" y="83.6">1</text>
<text x="145.4" y="83.6">48</text>
<text x="85" y="86.1">2</text>
<text x="85" y="88.6">3</text>
<text x="145.4" y="88.6">46</text>
<text x="145.4" y="86.1">47</text>
<text x="85" y="91.2">4</text>
<text x="85" y="93.7">5</text>
<text x="145.4" y="93.7">44</text>
<text x="145.4" y="91.2">45</text>
<text x="85" y="96.3">6</text>
<text x="85" y="98.8">7</text>
<text x="85" y="101.3">8</text>
<text x="145.4" y="101.3">41</text>
<text x="145.4" y="98.8">42</text>
<text x="145.4" y="96.3">43</text>
<text x="84.4" y="106.4">10</text>
<text x="85" y="103.9">9</text>
<text x="145.4" y="106.4">39</text>
<text x="145.4" y="103.9">40</text>
<text x="84.4" y="109">11</text>
<text x="84.4" y="111.5">12</text>
<text x="145.4" y="111.5">37</text>
<text x="145.4" y="109">38</text>
<text x="84.4" y="114">13</text>
<text x="84.4" y="116.6">14</text>
<text x="84.4" y="119.1">15</text>
<text x="145.4" y="119.1">34</text>
<text x="145.4" y="116.6">35</text>
<text x="145.4" y="114">36</text>
<text x="221.5" y="119.1">2</text>
<text x="246.9" y="119.1">9</text>
<text x="84.4" y="121.7">16</text>
<text x="145.4" y="121.7">33</text>
<text x="221.5" y="121.7">3</text>
<text x="246.3" y="121.7">10</text>
<text x="221.5" y="126.7">4</text>
<text x="221.5" y="129.3">5</text>
<text x="246.9" y="129.3">6</text>
<text x="246.9" y="126.7">8</text>
<text x="246.9" y="134.4">7</text>
<text x="232.2" y="141" transform="rotate(-90 232.2 141)">11</text>
<text x="237.2" y="140.4" transform="rotate(-90 237.2 140.4)">1</text>
<text x="95.6" y="148.6" transform="rotate(-90 95.6 148.6)">17</text>
<text x="98.2" y="148.6" transform="rotate(-90 98.2 148.6)">18</text>
<text x="100.7" y="148.6" transform="rotate(-90 100.7 148.6)">19</text>
<text x="103.3" y="148.6" transform="rotate(-90 103.3 148.6)">20</text>
<text x="105.8" y="148.6" transform="rotate(-90 105.8 148.6)">21</text>
<text x="108.3" y="148.6" transform="rotate(-90 108.3 148.6)">22</text>
<text x="110.9" y="148.6" transform="rotate(-90 110.9 148.6)">23</text>
<text x="113.4" y="148.6" transform="rotate(-90 113.4 148.6)">24</text>
<text x="116" y="148.6" transform="rotate(-90 116 148.6)">25</text>
<text x="118.5" y="148.6" transform="rotate(-90 118.5 148.6)">26</text>
<text x="121" y="148.6" transform="rotate(-90 121 148.6)">27</text>
<text x="123.6" y="148.6" transform="rotate(-90 123.6 148.6)">28</text>
<text x="126.1" y="148.6" transform="rotate(-90 126.1 148.6)">29</text>
<text x="128.7" y="148.6" transform="rotate(-90 128.7 148.6)">30</text>
<text x="131.2" y="148.6" transform="rotate(-90 131.2 148.6)">31</text>
<text x="133.7" y="148.6" transform="rotate(-90 133.7 148.6)">32</text>
<text x="133.3" y="173.1">4</text>
<text x="133.3" y="169.3">6</text>
<text x="158.7" y="169.3">1</text>
<text x="158.7" y="171.8">3</text>
<text x="158.7" y="177.5">2</text>
<text x="144.5" y="184.9" transform="rotate(-90 144.5 184.9)">7</text>
<text x="147.7" y="184.9" transform="rotate(-90 147.7 184.9)">5</text>
</g>
<g font-size="1.8" fill="#989898">
<text x="175.8" y="89.8">R54</text>
<text x="176.5" y="95.5">4.7K</text>
<text x="183.4" y="102.5">R55</text>
<text x="184.1" y="108.2">1.0K</text>
</g>
<g font-size="1.8" fill="#009600">
<text x="21.2" y="170.9" transform="rotate(-90 21.2 170.9)">C75</text>
<text x="27.5" y="170.9" transform="rotate(-90 27.5 170.9)">C78</text>
<text x="33.9" y="170.9" transform="rotate(-90 33.9 170.9)">C80</text>
<text x="39.6" y="170.9" transform="rotate(-90 39.6 170.9)">C82</text>
<text x="45.9" y="170.9" transform="rotate(-90 45.9 170.9)">C84</text>
<text x="33.2" y="181.8" transform="rotate(-90 33.2 181.8)">0.1uF</text>
<text x="39" y="181.8" transform="rotate(-90 39 181.8)">0.1uF</text>
<text x="45.3" y="181.8" transform="rotate(-90 45.3 181.8)">0.1uF</text>
<text x="51.7" y="181.8" transform="rotate(-90 51.7 181.8)">0.1uF</text>
<text x="57.4" y="181.8" transform="rotate(-90 57.4 181.8)">0.1uF</text>
<text x="63.7" y="181.8" transform="rotate(-90 63.7 181.8)">0.1uF</text>
<text x="33.2" y="188.6" transform="rotate(-90 33.2 188.6)">C79</text>
<text x="39" y="188.6" transform="rotate(-90 39 188.6)">C81</text>
<text x="45.3" y="188.6" transform="rotate(-90 45.3 188.6)">C83</text>
<text x="51.7" y="188.6" transform="rotate(-90 51.7 188.6)">C85</text>
<text x="57.4" y="188.6" transform="rotate(-90 57.4 188.6)">C86</text>
<text x="63.7" y="188.6" transform="rotate(-90 63.7 188.6)">C87</text>
</g>
</svg>
